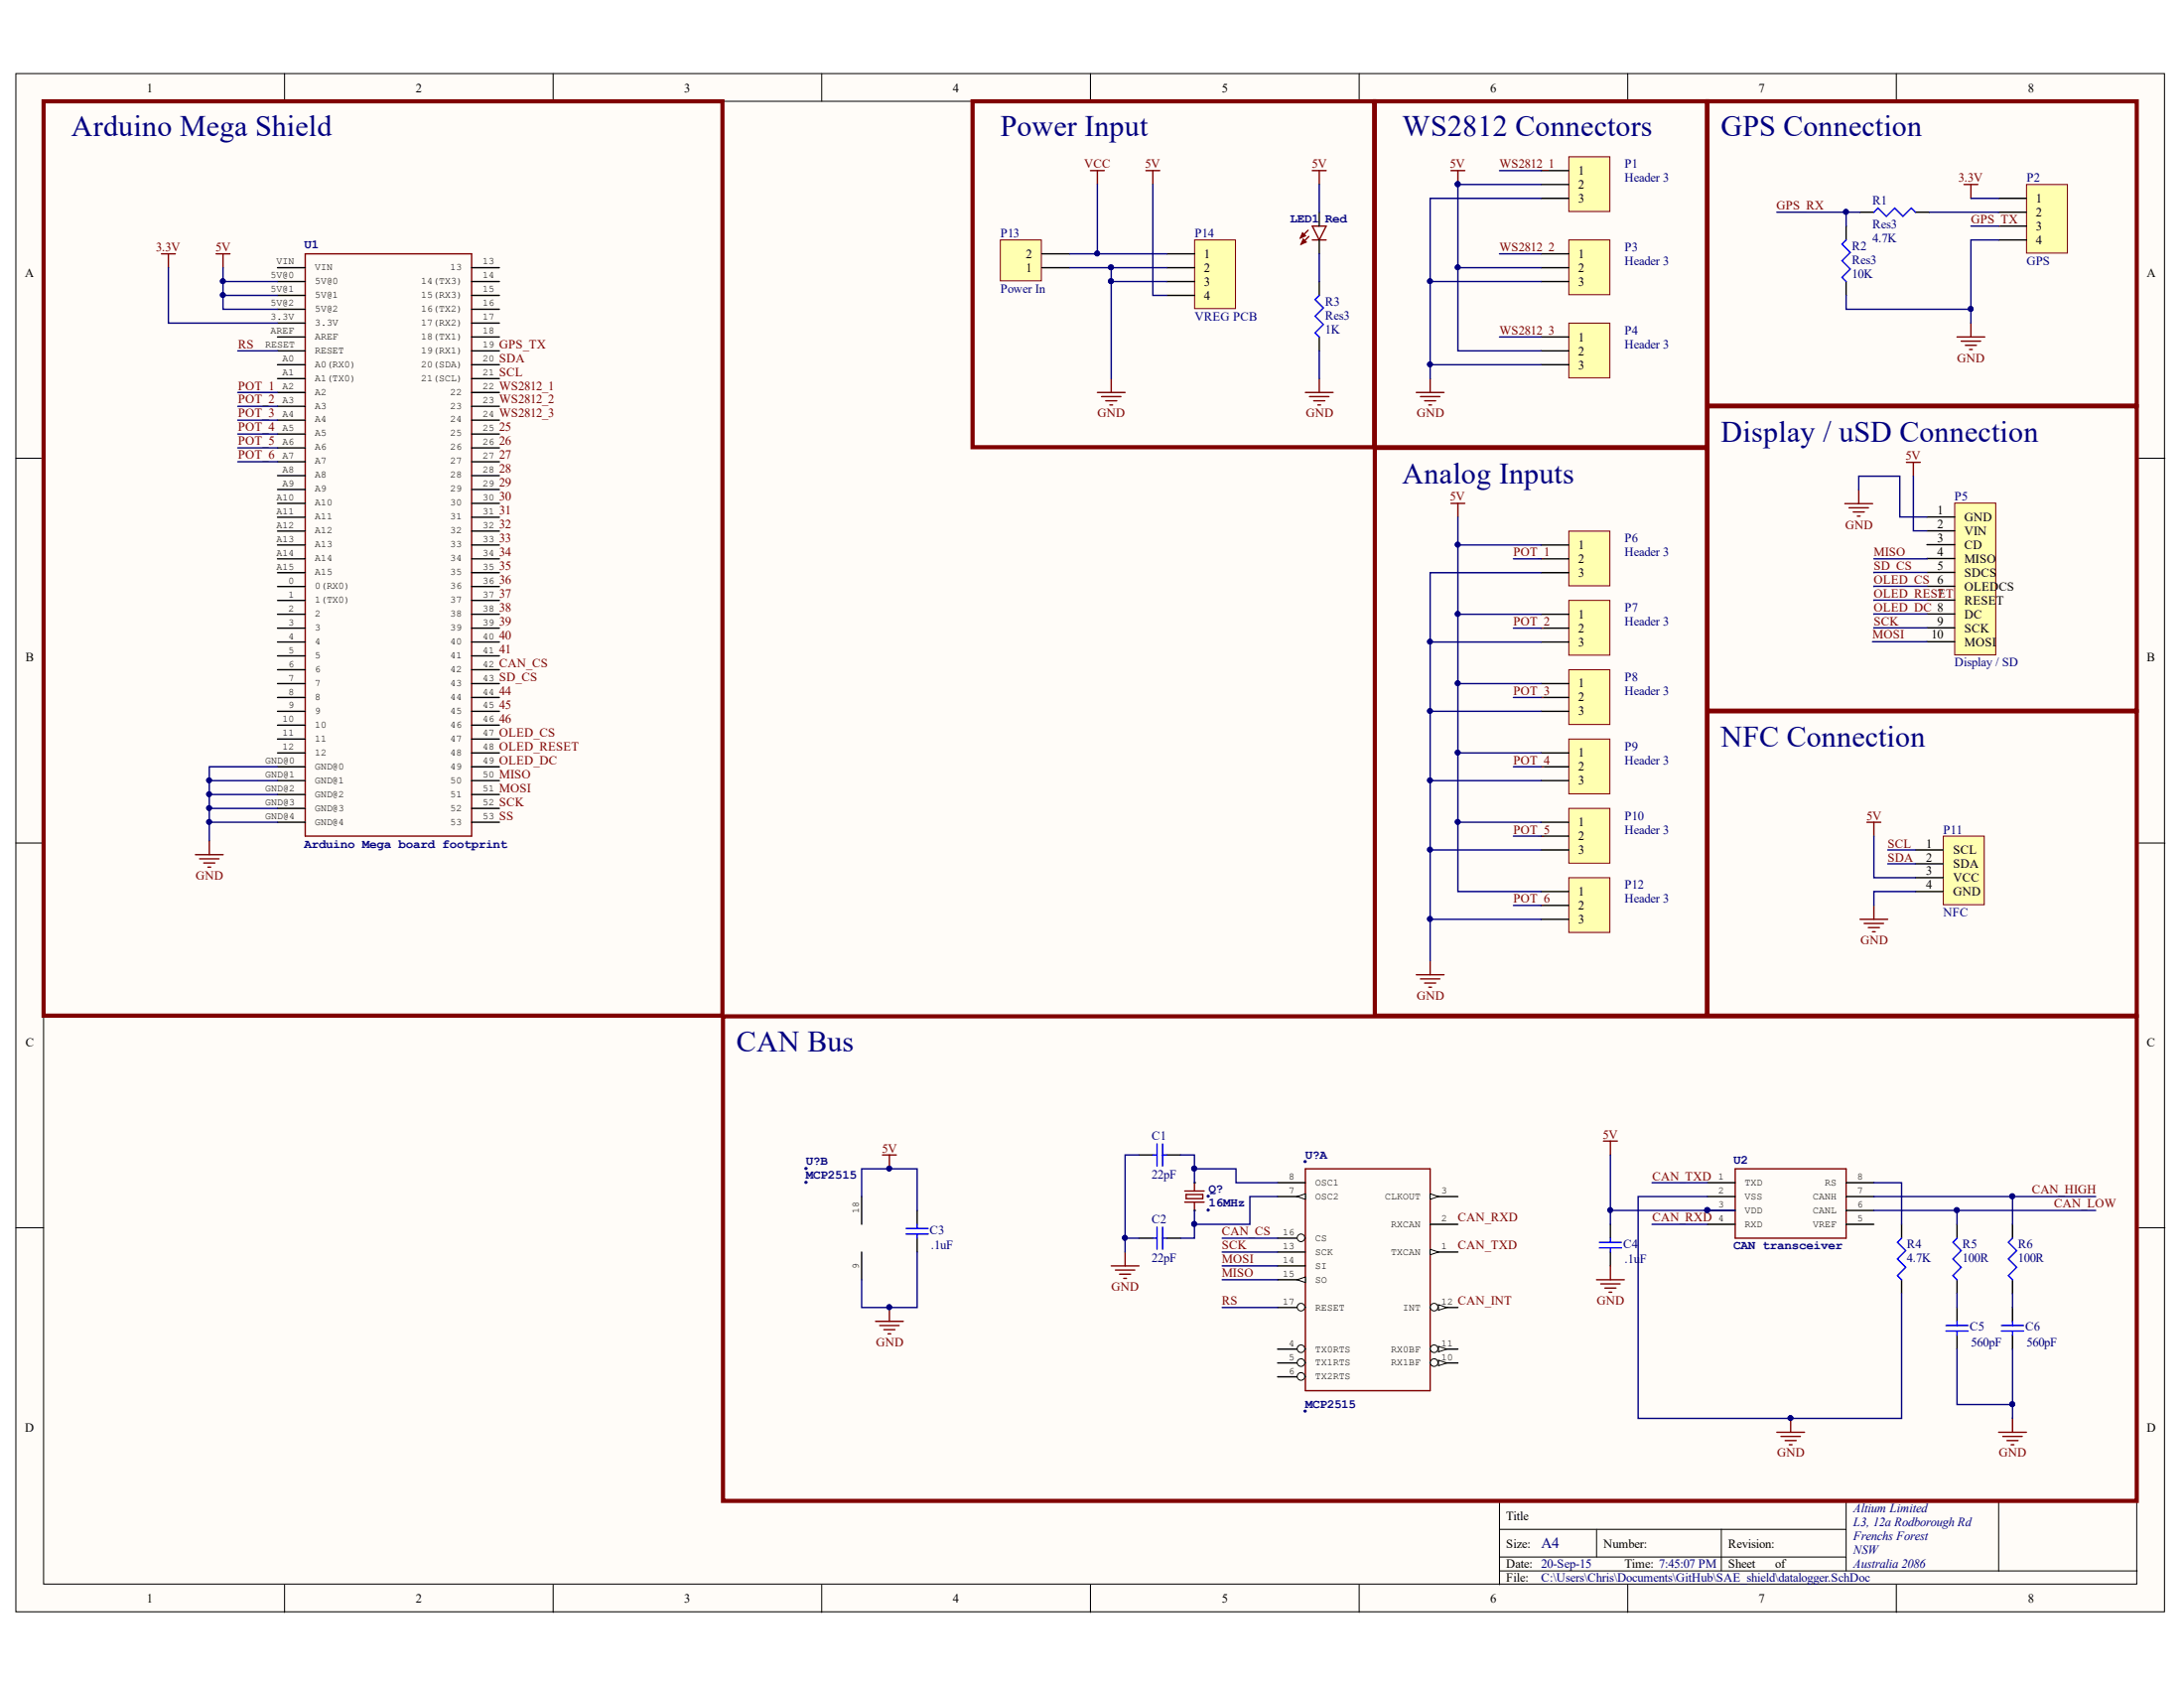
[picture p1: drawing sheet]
<svg xmlns="http://www.w3.org/2000/svg" width="279mm" height="216mm" viewBox="0 0 279 216" stroke-linecap="round" stroke-linejoin="round" font-family="sans-serif">
<g fill="#fffcf8" stroke="#000" stroke-width=".13">
<path d="M2 9.4h274.9v196.8h-274.9z"/>
<path d="M5.6 13h267.8v189.6h-267.8z"/>
</g>
<g fill="none" stroke="#000" stroke-width=".13">
<path d="M36.4 9.4v3.6M70.8 9.4v3.6M105.1 9.4v3.6M139.5 9.4v3.6M173.9 9.4v3.6M208.2 9.4v3.6M242.6 9.4v3.6M2 58.6h3.6M273.4 58.6h3.6M2 107.8h3.6M273.4 107.8h3.6M2 157h3.6"/>
<path d="M273.4 157h3.6M191.8 195.6h44.4M191.8 199.2h44.4M204.2 195.6v3.6M220.2 195.6v5.3M236.2 192.1v8.8M255.7 192.1h-63.9v10.6M273.4 192.1h-17.7v8.8M36.4 202.7v3.5M70.8 202.7v3.5M105.1 202.7v3.5M139.5 202.7v3.5"/>
<path d="M173.9 202.7v3.5M191.8 200.9h81.6M208.2 202.7v3.5M242.6 202.7v3.5"/>
</g>
<path d="M39 32.5h21.3v74.4h-21.3z" fill="none" stroke="#800000" stroke-width=".18"/>
<g fill="none" stroke="#000" stroke-width=".18">
<path d="M35.5 36h3.5M35.5 37.8h3.5M35.5 39.6h3.5M35.5 34.2h3.5M60.3 36h3.6M60.3 37.8h3.6M60.3 39.6h3.6M60.3 34.2h3.6M35.5 44.9h3.5M35.5 46.6h3.5M35.5 48.4h3.5M35.5 50.2h3.5"/>
<path d="M35.5 52h3.5M35.5 53.7h3.5M35.5 55.5h3.5M35.5 57.3h3.5M35.5 59.1h3.5M35.5 41.3h3.5M35.5 43.1h3.5M60.3 44.9h3.6M60.3 46.6h3.6M60.3 48.4h3.6M60.3 50.2h3.6M60.3 52h3.6"/>
<path d="M60.3 53.7h3.6M60.3 55.5h3.6M60.3 57.3h3.6M60.3 59.1h3.6M60.3 41.3h3.6M60.3 43.1h3.6M35.5 60.8h3.5M35.5 62.6h3.5M35.5 64.4h3.5M35.5 66.2h3.5M35.5 67.9h3.5M35.5 69.7h3.5"/>
<path d="M35.5 71.5h3.5M35.5 73.2h3.5M35.5 76.8h3.5M35.5 78.6h3.5M35.5 75h3.5M60.3 60.8h3.6M60.3 62.6h3.6M60.3 64.4h3.6M60.3 66.2h3.6M60.3 67.9h3.6M60.3 69.7h3.6M60.3 71.5h3.6"/>
<path d="M60.3 73.2h3.6M60.3 76.8h3.6M60.3 78.6h3.6M60.3 75h3.6M35.5 80.3h3.5M35.5 82.1h3.5M35.5 83.9h3.5M35.5 85.7h3.5M35.5 87.4h3.5M35.5 89.2h3.5M35.5 91h3.5M35.5 92.8h3.5"/>
<path d="M35.5 94.5h3.5M35.5 96.3h3.5M35.5 98.1h3.5M35.5 99.8h3.5M60.3 80.3h3.6M60.3 82.1h3.6M60.3 83.9h3.6M60.3 85.7h3.6M60.3 87.4h3.6M60.3 89.2h3.6M60.3 91h3.6M60.3 92.8h3.6"/>
<path d="M60.3 94.5h3.6M60.3 96.3h3.6M60.3 98.1h3.6M60.3 99.8h3.6M35.5 105.2h3.5M35.5 101.6h3.5M35.5 103.4h3.5M60.3 105.2h3.6M60.3 101.6h3.6M60.3 103.4h3.6"/>
</g>
<path d="M250.1 64.3h5.2v19.5h-5.2z" fill="#ffffb0" stroke="#800000" stroke-width=".13"/>
<path d="M246.5 66.1h3.6M246.5 67.9h3.6M246.5 69.7h3.6M246.5 71.4h3.6M246.5 73.2h3.6M246.5 75h3.6M246.5 76.8h3.6M246.5 78.5h3.6M246.5 80.3h3.6M246.5 82.1h3.6" fill="none" stroke="#000" stroke-width=".18"/>
<g fill="none" stroke="#800000" stroke-width=".18">
<path d="M20.7 32.5h1.7M21.5 32.5v1.7M27.6 32.5h1.8M28.5 32.5v1.7M243.9 59.1h1.8M244.8 59.1v1.8M236 64.4h3.6M236.5 64.9h2.5M237.1 65.5h1.4M237.6 66h.4M237.8 62.6v1.8M25 109.3h3.5"/>
<path d="M25.5 109.8h2.5M26.1 110.4h1.4M26.6 110.9h.4M26.8 107.5v1.8"/>
</g>
<path d="M259.3 23.6h5.2v8.8h-5.2z" fill="#ffffb0" stroke="#800000" stroke-width=".13"/>
<path d="M236.2 28.9v1.8M236.2 36v1.8M237.9 27.1h1.8M245 27.1h1.8M255.7 25.4h3.5M255.7 27.1h3.5M255.7 28.9h3.5M255.7 30.7h3.5" fill="none" stroke="#000" stroke-width=".18"/>
<path d="M251.3 23.6h1.7M252.1 23.6v1.8M250.4 43.1h3.5M250.9 43.6h2.5M251.4 44.2h1.4M252 44.7h.3M252.1 41.3v1.8" fill="none" stroke="#800000" stroke-width=".18"/>
<path d="M236.2 30.7l-.6 .5 1.1 1.1-1.1 1 1.1 1.1-1.1 1.1 .6 .5M239.7 27.1l.6-.5 1 1.1 1.1-1.1 1 1.1 1.1-1.1 .5 .5" fill="none" stroke="#00f" stroke-width=".18"/>
<path d="M218.4 13h55v38.9h-55zM218.4 52h55v38.9h-55zM218.4 91h55v38.9h-55z" fill="none" stroke="#800000" stroke-width=".53"/>
<path d="M248.6 106.9h5.2v8.8h-5.2z" fill="#ffffb0" stroke="#800000" stroke-width=".13"/>
<path d="M245 108.7h3.6M245 110.5h3.6M245 112.3h3.6M245 114h3.6" fill="none" stroke="#000" stroke-width=".18"/>
<g fill="none" stroke="#800000" stroke-width=".18">
<path d="M185.6 21.8h1.8M186.5 21.8v1.8M181.2 50.2h3.5M181.7 50.7h2.5M182.3 51.3h1.4M182.8 51.8h.3M183 48.4v1.8M237.9 117.6h3.6M238.5 118.1h2.5M238.8 105.2h1.8M239 118.6h1.4M239.5 119.2h.4"/>
<path d="M239.7 105.2v1.7M239.7 115.8v1.8"/>
</g>
<path d="M175.9 13h42.5v44.2h-42.5z" fill="none" stroke="#800000" stroke-width=".53"/>
<circle cx="186.5" cy="23.6" r=".31" fill="#000080" stroke="#000080" stroke-width=".13"/>
<path d="M200.7 20.1h5.2v7h-5.2z" fill="#ffffb0" stroke="#800000" stroke-width=".13"/>
<path d="M197.2 21.8h3.5M197.2 23.6h3.5M197.2 25.4h3.5" fill="none" stroke="#000" stroke-width=".18"/>
<path d="M200.7 30.7h5.2v7h-5.2z" fill="#ffffb0" stroke="#800000" stroke-width=".13"/>
<path d="M197.2 32.5h3.5M197.2 34.2h3.5M197.2 36h3.5" fill="none" stroke="#000" stroke-width=".18"/>
<path d="M200.7 41.3h5.2v7h-5.2z" fill="#ffffb0" stroke="#800000" stroke-width=".13"/>
<path d="M197.2 43.1h3.5M197.2 44.9h3.5M197.2 46.6h3.5" fill="none" stroke="#000" stroke-width=".18"/>
<path d="M175.9 57.3h42.5v72.6h-42.5z" fill="none" stroke="#800000" stroke-width=".53"/>
<path d="M185.6 64.4h1.8M186.5 64.4v1.8M181.2 124.7h3.5M181.7 125.2h2.5M182.3 125.7h1.4M182.8 126.3h.3M183 122.9v1.8" fill="none" stroke="#800000" stroke-width=".18"/>
<path d="M200.7 67.9h5.2v7h-5.2z" fill="#ffffb0" stroke="#800000" stroke-width=".13"/>
<path d="M197.2 69.7h3.5M197.2 71.5h3.5M197.2 73.2h3.5" fill="none" stroke="#000" stroke-width=".18"/>
<path d="M200.7 76.8h5.2v7h-5.2z" fill="#ffffb0" stroke="#800000" stroke-width=".13"/>
<path d="M197.2 78.6h3.5M197.2 80.3h3.5M197.2 82.1h3.5" fill="none" stroke="#000" stroke-width=".18"/>
<path d="M200.7 85.7h5.2v7h-5.2z" fill="#ffffb0" stroke="#800000" stroke-width=".13"/>
<path d="M197.2 87.4h3.5M197.2 89.2h3.5M197.2 91h3.5" fill="none" stroke="#000" stroke-width=".18"/>
<path d="M200.7 94.5h5.2v7h-5.2z" fill="#ffffb0" stroke="#800000" stroke-width=".13"/>
<path d="M197.2 96.3h3.5M197.2 98.1h3.5M197.2 99.8h3.5" fill="none" stroke="#000" stroke-width=".18"/>
<path d="M200.7 103.4h5.2v7h-5.2z" fill="#ffffb0" stroke="#800000" stroke-width=".13"/>
<path d="M197.2 105.2h3.5M197.2 106.9h3.5M197.2 108.7h3.5" fill="none" stroke="#000" stroke-width=".18"/>
<path d="M200.7 112.3h5.2v7h-5.2z" fill="#ffffb0" stroke="#800000" stroke-width=".13"/>
<path d="M197.2 114h3.5M197.2 115.8h3.5M197.2 117.6h3.5" fill="none" stroke="#000" stroke-width=".18"/>
<path d="M124.4 13h51.4v44.2h-51.4z" fill="none" stroke="#800000" stroke-width=".53"/>
<path d="M128 30.7h5.2v5.2h-5.2z" fill="#ffffb0" stroke="#800000" stroke-width=".13"/>
<path d="M133.3 34.2h3.5M133.3 32.5h3.5" fill="none" stroke="#000" stroke-width=".18"/>
<path d="M152.8 30.7h5.3v8.8h-5.3z" fill="#ffffb0" stroke="#800000" stroke-width=".13"/>
<g fill="none" stroke="#000" stroke-width=".18">
<path d="M149.3 32.5h3.5M149.3 34.2h3.5M149.3 36h3.5M149.3 37.8h3.5M110.2 153v3.6M117.3 154.8v1.8M117.3 158.4v1.7M163.4 158.4h3.6M206 156.6v1.8M218.4 151.3h3.6M218.4 153h3.6M218.4 154.8h3.6"/>
<path d="M218.4 156.6h3.6M236.2 151.3h3.5M236.2 153h3.5M236.2 154.8h3.5M236.2 156.6h3.5M243.3 156.6v1.8M250.4 156.6v1.8M257.5 156.6v1.8M110.2 160.1v3.6M206 160.1v1.8M243.3 163.7v1.8M250.4 163.7v1.8"/>
<path d="M250.4 167.2v1.8M250.4 170.8v1.8M257.5 163.7v1.8M257.5 167.2v1.8M257.5 170.8v1.8"/>
</g>
<g fill="none" stroke="#800000" stroke-width=".18">
<path d="M139.5 21.8h1.8M140.4 21.8v1.8M146.6 21.8h1.8M147.5 21.8v1.8M140.4 50.2h3.5M140.9 50.7h2.5M141.5 51.3h1.4M142 51.8h.3M142.2 48.4v1.8M112.9 147.7h1.8M113.8 147.7v1.8M167 149.5h16v28.4h-16z"/>
<path d="M205.1 146h1.8M206 146v1.7M222 149.5h14.2v8.9h-14.2zM112 169h3.6M112.5 169.5h2.5M113.1 170.1h1.4M113.6 170.6h.4M113.8 167.2v1.8M204.2 163.7h3.6M204.8 164.2h2.5M205.3 164.7h1.4M205.8 165.3h.4"/>
<path d="M206 161.9v1.8M227.3 183.2h3.6M227.8 183.7h2.5M228.4 184.3h1.4M228.9 184.8h.4M229.1 181.4v1.8M255.7 183.2h3.5M256.2 183.7h2.5M256.8 184.3h1.4M257.3 184.8h.3M257.5 181.4v1.8"/>
</g>
<path d="M92.5 130h180.9v62h-180.9z" fill="none" stroke="#800000" stroke-width=".53"/>
<g fill="#000080" stroke="#000080" stroke-width=".13">
<circle cx="218.4" cy="154.8" r=".31"/>
<circle cx="229.1" cy="181.4" r=".31"/>
<circle cx="103.1" cy="149.5" r=".14"/>
<circle cx="103.1" cy="151.2" r=".14"/>
<circle cx="113.8" cy="149.5" r=".31"/>
<circle cx="113.8" cy="167.2" r=".31"/>
</g>
<g fill="none" stroke="#00f" stroke-width=".18">
<path d="M115.9 157.1h2.8M115.9 157.8h2.8M117.3 156.6v.5M117.3 157.8v.6M204.6 158.9h2.8M204.6 159.6h2.8M206 158.4v.5M206 159.6v.5M243.3 158.4l-.6 .5 1.1 1.1-1.1 1 1.1 1.1-1.1 1.1 .6 .5M250.4 158.4l-.6 .5 1.1 1.1-1.1 1 1.1 1.1-1.1 1.1 .6 .5M257.5 158.4l-.6 .5 1.1 1.1-1.1 1 1.1 1.1-1.1 1.1 .6 .5M248.9 169.5h2.9"/>
<path d="M248.9 170.2h2.9M250.4 169v.5M250.4 170.2v.6M256 169.5h2.9M256 170.2h2.9M257.5 169v.5M257.5 170.2v.6"/>
</g>
<circle cx="166.4" cy="158.3" r=".49" fill="#fffcf8" stroke="#000" stroke-width=".13"/>
<path d="M163.4 160.1h3.6M163.4 161.9h3.6M163.4 163.7h3.6" fill="none" stroke="#000" stroke-width=".18"/>
<path d="M165.9 163.7l1.1-.4v.7z" fill="#fffcf8"/>
<path d="M165.9 163.7l1.1-.4v.7z" fill="none" stroke="#000" stroke-width=".13"/>
<path d="M183 160.1h3.5" fill="none" stroke="#000" stroke-width=".18"/>
<path d="M183 159.8l1 .3-1 .4z" fill="#fffcf8"/>
<path d="M183 159.8l1 .3-1 .4z" fill="none" stroke="#000" stroke-width=".13"/>
<path d="M183 156.6h3.5M163.4 172.6h3.6" fill="none" stroke="#000" stroke-width=".18"/>
<circle cx="166.4" cy="172.5" r=".49" fill="#fffcf8" stroke="#000" stroke-width=".13"/>
<path d="M163.4 174.3h3.6" fill="none" stroke="#000" stroke-width=".18"/>
<circle cx="166.4" cy="174.3" r=".49" fill="#fffcf8" stroke="#000" stroke-width=".13"/>
<path d="M163.4 176.1h3.6" fill="none" stroke="#000" stroke-width=".18"/>
<circle cx="166.4" cy="176.1" r=".49" fill="#fffcf8" stroke="#000" stroke-width=".13"/>
<path d="M183 167.2h3.5" fill="none" stroke="#000" stroke-width=".18"/>
<circle cx="183.5" cy="167.2" r=".49" fill="#fffcf8" stroke="#000" stroke-width=".13"/>
<path d="M184 166.9l1.1 .3-1.1 .4z" fill="#fffcf8"/>
<path d="M184 166.9l1.1 .3-1.1 .4z" fill="none" stroke="#000" stroke-width=".13"/>
<path d="M183 172.6h3.5" fill="none" stroke="#000" stroke-width=".18"/>
<circle cx="183.5" cy="172.5" r=".49" fill="#fffcf8" stroke="#000" stroke-width=".13"/>
<path d="M184 172.2l1.1 .4-1.1 .3z" fill="#fffcf8"/>
<path d="M184 172.2l1.1 .4-1.1 .3z" fill="none" stroke="#000" stroke-width=".13"/>
<path d="M183 174.3h3.5" fill="none" stroke="#000" stroke-width=".18"/>
<circle cx="183.5" cy="174.3" r=".49" fill="#fffcf8" stroke="#000" stroke-width=".13"/>
<path d="M184 174l1.1 .3-1.1 .4z" fill="#fffcf8"/>
<path d="M184 174l1.1 .3-1.1 .4z" fill="none" stroke="#000" stroke-width=".13"/>
<path d="M183 153h3.5" fill="none" stroke="#000" stroke-width=".18"/>
<path d="M183 152.7l1 .3-1 .4z" fill="#fffcf8"/>
<path d="M183 152.7l1 .3-1 .4z" fill="none" stroke="#000" stroke-width=".13"/>
<path d="M163.4 151.3h3.6M163.4 153h3.6" fill="none" stroke="#000" stroke-width=".18"/>
<path d="M165.9 153l1.1-.3v.7z" fill="#fffcf8"/>
<path d="M165.9 153l1.1-.3v.7z" fill="none" stroke="#000" stroke-width=".13"/>
<path d="M163.4 167.2h3.6" fill="none" stroke="#000" stroke-width=".18"/>
<circle cx="166.4" cy="167.2" r=".49" fill="#fffcf8" stroke="#000" stroke-width=".13"/>
<g fill="#000080" stroke="#000080" stroke-width=".13">
<circle cx="167" cy="148.6" r=".14"/>
<circle cx="167" cy="180.5" r=".14"/>
<circle cx="154.6" cy="153" r=".13"/>
<circle cx="154.6" cy="154.8" r=".13"/>
</g>
<g fill="none" stroke="#800000" stroke-width=".18">
<path d="M167.4 29.4l-1 1M167.4 30.2l-.9 1M167.9 28.9h1.8l-.9 1.8zM167.9 30.7h1.8M151.6 152.3h2.4M151.6 153.8h2.4M151.7 152.8h2.2v.5h-2.2zM152.8 151.3v1M152.8 153.8v1M142.2 161.9h3.5M142.7 162.4h2.5M143.2 163h1.4"/>
<path d="M143.8 163.5h.3M143.9 160.1v1.8"/>
</g>
<path d="M145.7 147.7h1.8M145.7 158.4h1.8M149.3 147.7h1.7M149.3 158.4h1.7M152.8 151.3h.1M152.8 154.8h.1" fill="none" stroke="#000" stroke-width=".18"/>
<path d="M147.5 147.7h.5M147.5 158.4h.5M148 146.3v2.8M148 156.9v2.9M148.7 146.3v2.8M148.7 156.9v2.9M148.7 147.7h.6M148.7 158.4h.6" fill="none" stroke="#00f" stroke-width=".18"/>
<path d="M166.6 29.8l.4 .4-.6 .2z" fill="#800000"/>
<path d="M166.6 29.8l.4 .4-.6 .2z" fill="none" stroke="#800000" stroke-width=".18"/>
<path d="M166.7 30.6l.4 .4-.6 .2z" fill="#800000"/>
<path d="M166.7 30.6l.4 .4-.6 .2zM167.9 21.8h1.8M168.8 21.8v1.8M167 50.2h3.5M167.5 50.7h2.5M168.1 51.3h1.4M168.6 51.8h.3M168.8 48.4v1.8" fill="none" stroke="#800000" stroke-width=".18"/>
<path d="M168.8 27.1v1.8M168.8 30.7v1.8M168.8 36v1.8M168.8 43.1v1.8" fill="none" stroke="#000" stroke-width=".18"/>
<path d="M168.8 37.8l-.6 .5 1.1 1.1-1.1 1 1.1 1.1-1.1 1.1 .6 .5" fill="none" stroke="#00f" stroke-width=".18"/>
<g fill="none" stroke="#000080" stroke-width=".18">
<path d="M21.5 34.2v7.1h14M28.5 34.2v1.8h7M28.5 36v1.8h7M28.5 37.8v1.8h7M136.8 32.5h12.5M136.8 34.2h12.5M140.4 23.6v8.9M142.2 34.2v1.8h7.1M142.2 36v12.4M147.5 23.6v14.2h1.8M168.8 23.6v3.5M168.8 32.5v3.5"/>
<path d="M183 36h14.2M186.5 34.2v10.7h10.7M191.8 21.8h5.4M191.8 32.5h5.4M197.2 25.4h-14.2v23M197.2 23.6h-10.7v10.6h10.7M227.3 27.1h10.6M236.2 27.1v1.8M246.8 27.1h8.9M252.1 25.4h3.6M252.1 28.9h3.6M252.1 39.6v1.7"/>
<path d="M255.7 30.7h-3.6v8.9h-15.9v-1.8M30.4 50.2h5.1M30.4 52h5.1M30.4 53.7h5.1M30.4 55.5h5.1M30.4 57.3h5.1M30.4 59.1h5.1M30.4 44.9h5.1M168.8 44.9v3.5M183 46.6h14.2M191.8 43.1h5.4M186.5 66.2v47.8h10.7"/>
<path d="M186.5 78.6h10.7M186.5 69.7h10.7M193.6 71.5h3.6M197.2 73.2h-14.2v49.7M237.8 62.6v-1.7h5.2v5.2h3.5M244.8 60.9v7h1.7M246.5 78.5l-6.8 .1M246.5 76.8h-6.8M246.5 75h-6.8M246.5 73.2h-6.8M246.5 71.4l-6.8 .1M35.5 99.8h-8.7v1.8"/>
<path d="M35.5 98.1h-8.7v1.7M183 99.8h14.2M183 91h14.2M183 82.1h14.2M186.5 96.3h10.7M186.5 87.4h10.7M193.6 80.3h3.6M193.6 89.2h3.6M193.6 98.1h3.6M239.5 82.1h7M246.5 80.3h-6.8M35.5 105.2h-8.7v2.3"/>
<path d="M35.5 103.4h-8.7v1.8M35.5 101.6h-8.7v1.8M183 108.7h14.2M183 117.6h14.2M186.5 105.2h10.7M193.6 106.9h3.6M193.6 115.8h3.6M239.7 106.9v5.4h5.3M241.5 110.5h3.5M241.5 108.7h3.5M245 114h-5.3v1.8M110.2 153v-3.5h7.1v5.3"/>
<path d="M143.9 158.4h1.8M145.7 147.7h-1.8v12.4M151 147.7h1.8v1.8M152.8 151.3v-1.8h5.3v1.8h5.3M152.8 156.6v1.8h-1.8M156.4 158.4h7M163.4 153h-3.5v3.6h-7.1v-1.8M206 147.7v7.1h16M206 154.8v1.8M211.3 151.3h7.1M211.3 156.6h7.1M218.4 153h-8.8v28.4h33.7v-15.9"/>
<path d="M239.7 151.3h3.6v5.3M239.7 153h28.4M239.7 154.8h28.4M250.4 154.8v1.8M257.5 153v3.6M117.3 160.1v7.1h-7.1v-3.5M156.4 160.1h7M156.4 161.9h7M156.4 163.7h7M156.4 167.2h7M250.4 172.6v7h7.1v1.8M250.4 165.5v1.7"/>
<path d="M257.5 165.5v1.7M257.5 172.6v7"/>
</g>
<g fill="#000080" stroke="#000080" stroke-width=".13">
<circle cx="28.5" cy="36" r=".31"/>
<circle cx="28.5" cy="37.7" r=".31"/>
<circle cx="26.7" cy="105.1" r=".31"/>
<circle cx="26.7" cy="103.3" r=".31"/>
<circle cx="26.7" cy="101.6" r=".31"/>
<circle cx="26.7" cy="99.8" r=".31"/>
<circle cx="236.1" cy="27.1" r=".31"/>
<circle cx="252.1" cy="39.5" r=".31"/>
<circle cx="186.5" cy="23.6" r=".31"/>
<circle cx="182.9" cy="46.6" r=".31"/>
<circle cx="182.9" cy="36" r=".31"/>
<circle cx="186.5" cy="34.2" r=".31"/>
<circle cx="182.9" cy="117.5" r=".31"/>
<circle cx="182.9" cy="108.7" r=".31"/>
<circle cx="182.9" cy="99.8" r=".31"/>
<circle cx="182.9" cy="90.9" r=".31"/>
<circle cx="182.9" cy="82.1" r=".31"/>
<circle cx="186.5" cy="105.1" r=".31"/>
<circle cx="186.5" cy="96.3" r=".31"/>
<circle cx="186.5" cy="87.4" r=".31"/>
<circle cx="186.5" cy="78.5" r=".31"/>
<circle cx="186.5" cy="69.7" r=".31"/>
<circle cx="140.4" cy="32.4" r=".31"/>
<circle cx="142.1" cy="34.2" r=".31"/>
<circle cx="142.1" cy="36" r=".31"/>
<circle cx="218.4" cy="154.8" r=".31"/>
<circle cx="206" cy="154.8" r=".31"/>
<circle cx="229.1" cy="181.4" r=".31"/>
<circle cx="257.4" cy="153" r=".31"/>
<circle cx="250.3" cy="154.8" r=".31"/>
<circle cx="257.4" cy="179.6" r=".31"/>
<circle cx="113.8" cy="149.5" r=".31"/>
<circle cx="113.8" cy="167.2" r=".31"/>
<circle cx="152.8" cy="149.5" r=".31"/>
<circle cx="152.8" cy="156.5" r=".31"/>
<circle cx="143.9" cy="158.3" r=".31"/>
</g>
<path d="M5.6 13h86.8v116.9h-86.8z" fill="none" stroke="#800000" stroke-width=".53"/>
<g font-size="3.8" fill="#000080">
<text x="9.1" y="17.4">Arduino Mega Shield</text>
<text x="128" y="17.4">Power Input</text>
<text x="179.4" y="17.4">WS2812 Connectors</text>
<text x="220.2" y="17.4">GPS Connection</text>
<text x="220.2" y="56.5">Display / uSD Connection</text>
<text x="179.4" y="61.8">Analog Inputs</text>
<text x="220.2" y="95.5">NFC Connection</text>
<text x="94.2" y="134.5">CAN Bus</text>
</g>
<text font-size="1.9" fill="#000080" x="197.2" y="198">A4</text>
<g font-size="1.6">
<text x="18.8" y="11.8">1</text>
<text x="53.2" y="11.8">2</text>
<text x="87.5" y="11.8">3</text>
<text x="121.9" y="11.8">4</text>
<text x="156.3" y="11.8">5</text>
<text x="190.7" y="11.8">6</text>
<text x="225" y="11.8">7</text>
<text x="259.4" y="11.8">8</text>
<text x="201.9" y="22.3">1</text>
<text x="201.9" y="24.1">2</text>
<text x="201.9" y="25.9">3</text>
<text x="260.4" y="25.9">1</text>
<text x="260.4" y="27.7">2</text>
<text x="260.4" y="29.4">3</text>
<text x="3.2" y="35.4">A</text>
<text x="131.3" y="34.8">1</text>
<text x="131.3" y="33">2</text>
<text x="154" y="33">1</text>
<text x="154" y="34.8">2</text>
<text x="201.9" y="33">1</text>
<text x="201.9" y="34.8">2</text>
<text x="260.4" y="31.2">4</text>
<text x="274.6" y="35.4">A</text>
<text x="154" y="36.5">3</text>
<text x="154" y="38.3">4</text>
<text x="201.9" y="36.5">3</text>
<text x="201.9" y="43.6">1</text>
<text x="201.9" y="45.4">2</text>
<text x="201.9" y="47.2">3</text>
<text x="247.8" y="65.8">1</text>
<text x="201.9" y="70.3">1</text>
<text x="247.8" y="67.6">2</text>
<text x="247.8" y="69.3">3</text>
<text x="247.8" y="71.1">4</text>
<text x="251.3" y="66.6">GND</text>
<text x="251.3" y="68.4">VIN</text>
<text x="251.3" y="70.2">CD</text>
<text x="251.3" y="72">MISO</text>
<text x="201.9" y="72">2</text>
<text x="201.9" y="73.8">3</text>
<text x="247.8" y="72.9">5</text>
<text x="251.3" y="73.7">SDCS</text>
<text x="251.3" y="75.5">OLED</text>
<text x="251.3" y="77.3">RESE</text>
<text x="255.4" y="77.3">T</text>
<text x="255.7" y="75.5">CS</text>
<text x="201.9" y="79.1">1</text>
<text x="201.9" y="80.8">2</text>
<text x="201.9" y="82.6">3</text>
<text x="247.1" y="81.7">10</text>
<text x="247.8" y="80">9</text>
<text x="251.3" y="79.1">DC</text>
<text x="251.3" y="80.8">SCK</text>
<text x="251.3" y="82.6">MOSI</text>
<text x="3.3" y="84.6">B</text>
<text x="201.9" y="87.9">1</text>
<text x="201.9" y="89.7">2</text>
<text x="274.6" y="84.6">B</text>
<text x="201.9" y="91.5">3</text>
<text x="201.9" y="96.8">1</text>
<text x="201.9" y="98.6">2</text>
<text x="201.9" y="100.4">3</text>
<text x="201.9" y="105.7">1</text>
<text x="201.9" y="107.5">2</text>
<text x="201.9" y="109.3">3</text>
<text x="246.4" y="108.4">1</text>
<text x="246.4" y="110.2">2</text>
<text x="246.4" y="111.9">3</text>
<text x="246.4" y="113.6">4</text>
<text x="249.9" y="109.3">SCL</text>
<text x="249.9" y="111">SDA</text>
<text x="249.9" y="112.8">VCC</text>
<text x="201.9" y="114.6">1</text>
<text x="201.9" y="116.4">2</text>
<text x="201.9" y="118.1">3</text>
<text x="249.9" y="114.6">GND</text>
<text x="3.3" y="133.9">C</text>
<text x="274.6" y="133.9">C</text>
<text x="3.2" y="183.1">D</text>
<text x="274.6" y="183.1">D</text>
<text x="192.7" y="194.4">Title</text>
<text x="192.7" y="198">Size:</text>
<text x="205.1" y="198">Number:</text>
<text x="221.1" y="198">Revision:</text>
<text x="192.7" y="200.6">Date: 20-Sep-15</text>
<text x="192.7" y="202.4">File:</text>
<text x="207.8" y="200.6">Time: 7:45:07 PM</text>
<text x="221.1" y="200.6">Sheet</text>
<text x="227.1" y="200.6">of</text>
<text x="18.8" y="205">1</text>
<text x="53.2" y="205">2</text>
<text x="87.5" y="205">3</text>
<text x="121.9" y="205">4</text>
<text x="156.3" y="205">5</text>
<text x="190.7" y="205">6</text>
<text x="225" y="205">7</text>
<text x="259.4" y="205">8</text>
</g>
<g font-size="1.6" fill="#800000">
<text x="138.7" y="21.5">VCC</text>
<text x="146.5" y="21.5">5V</text>
<text x="167.8" y="21.5">5V</text>
<text x="185.5" y="21.5">5V</text>
<text x="191.8" y="21.5">WS2812_1</text>
<text x="250.5" y="23.3">3.3V</text>
<text x="227.3" y="26.8">GPS_RX</text>
<text x="252.1" y="28.6">GPS_TX</text>
<text x="20" y="32.1">3.3V</text>
<text x="27.6" y="32.1">5V</text>
<text x="191.8" y="32.1">WS2812_2</text>
<text x="30.5" y="44.6">RS</text>
<text x="63.9" y="46.3">SDA</text>
<text x="63.9" y="44.6">GPS_TX</text>
<text x="191.8" y="42.8">WS2812_3</text>
<text x="250.4" y="46.3">GND</text>
<text x="30.5" y="49.9">POT_1</text>
<text x="30.5" y="51.6">POT_2</text>
<text x="30.5" y="53.4">POT_3</text>
<text x="63.9" y="48.1">SCL</text>
<text x="63.9" y="49.9">WS2812_1</text>
<text x="63.9" y="51.6">WS2812_2</text>
<text x="63.9" y="53.4">WS2812_3</text>
<text x="140.4" y="53.4">GND</text>
<text x="167.1" y="53.4">GND</text>
<text x="181.3" y="53.4">GND</text>
<text x="30.5" y="55.1">POT_4</text>
<text x="30.5" y="56.9">POT_5</text>
<text x="30.5" y="58.7">POT_6</text>
<text x="63.9" y="55.1">25</text>
<text x="63.9" y="56.9">26</text>
<text x="63.9" y="58.7">27</text>
<text x="243.8" y="58.8">5V</text>
<text x="63.9" y="60.5">28</text>
<text x="63.9" y="62.2">29</text>
<text x="63.9" y="64">30</text>
<text x="63.9" y="65.8">31</text>
<text x="185.5" y="64">5V</text>
<text x="63.9" y="67.6">32</text>
<text x="63.9" y="69.3">33</text>
<text x="63.9" y="71.1">34</text>
<text x="193.6" y="71.1">POT_1</text>
<text x="236.1" y="67.6">GND</text>
<text x="239.7" y="71.1">MISO</text>
<text x="63.9" y="72.9">35</text>
<text x="63.9" y="74.7">36</text>
<text x="63.9" y="76.4">37</text>
<text x="239.7" y="76.4">OLED_RES7</text>
<text x="239.7" y="74.7">OLED_CS 6</text>
<text x="239.7" y="72.9">SD_CS</text>
<text x="247.9" y="76.4">ET</text>
<text x="63.9" y="78.2">38</text>
<text x="63.9" y="80">39</text>
<text x="63.9" y="81.8">40</text>
<text x="63.9" y="83.5">41</text>
<text x="193.6" y="80">POT_2</text>
<text x="239.5" y="81.7">MOSI</text>
<text x="239.7" y="80">SCK</text>
<text x="239.7" y="78.2">OLED_DC 8</text>
<text x="63.9" y="87.1">SD_CS</text>
<text x="63.9" y="88.9">44</text>
<text x="63.9" y="85.3">CAN_CS</text>
<text x="193.6" y="88.9">POT_3</text>
<text x="63.9" y="90.6">45</text>
<text x="63.9" y="92.4">46</text>
<text x="63.9" y="94.2">OLED_CS</text>
<text x="63.9" y="96">OLED_RESET</text>
<text x="63.9" y="99.5">MISO</text>
<text x="63.9" y="101.3">MOSI</text>
<text x="63.9" y="97.8">OLED_DC</text>
<text x="193.6" y="97.8">POT_4</text>
<text x="63.9" y="103.1">SCK</text>
<text x="63.9" y="104.9">SS</text>
<text x="193.6" y="106.6">POT_5</text>
<text x="238.8" y="104.9">5V</text>
<text x="25" y="112.6">GND</text>
<text x="241.5" y="110.2">SDA</text>
<text x="241.5" y="108.4">SCL</text>
<text x="193.6" y="115.4">POT_6</text>
<text x="238" y="120.8">GND</text>
<text x="181.3" y="127.9">GND</text>
<text x="112.8" y="147.4">5V</text>
<text x="205" y="145.6">5V</text>
<text x="211.4" y="150.9">CAN_TXD</text>
<text x="259.9" y="152.7">CAN_HIGH</text>
<text x="262.8" y="154.5">CAN_LOW</text>
<text x="156.3" y="158">CAN_CS</text>
<text x="156.3" y="159.8">SCK</text>
<text x="156.3" y="161.6">MOSI</text>
<text x="186.5" y="156.3">CAN_RXD</text>
<text x="186.5" y="159.8">CAN_TXD</text>
<text x="211.4" y="156.3">CAN_RXD</text>
<text x="142.2" y="165.1">GND</text>
<text x="156.3" y="163.4">MISO</text>
<text x="156.3" y="166.9">RS</text>
<text x="186.5" y="166.9">CAN_INT</text>
<text x="204.3" y="166.9">GND</text>
<text x="112.1" y="172.2">GND</text>
<text x="227.4" y="186.4">GND</text>
<text x="255.7" y="186.4">GND</text>
</g>
<g font-size="1.6" fill="#000080">
<text x="207.8" y="21.5">P1</text>
<text x="207.8" y="23.3">Header 3</text>
<text x="259.3" y="23.3">P2</text>
<text x="165" y="28.4">LED1 Red</text>
<text x="239.5" y="26.1">R1</text>
<text x="239.5" y="29.3">Res3</text>
<text x="38.9" y="31.8">U1</text>
<text x="128" y="30.4">P13</text>
<text x="152.8" y="30.4">P14</text>
<text x="207.8" y="32.1">P3</text>
<text x="207.8" y="33.9">Header 3</text>
<text x="236.9" y="35.5">10K</text>
<text x="236.9" y="32">R2</text>
<text x="236.9" y="33.7">Res3</text>
<text x="239.5" y="31">4.7K</text>
<text x="259.3" y="33.9">GPS</text>
<text x="128" y="37.5">Power In</text>
<text x="152.8" y="41">VREG PCB</text>
<text x="169.5" y="39.1">R3</text>
<text x="169.5" y="40.8">Res3</text>
<text x="169.5" y="42.6">1K</text>
<text x="207.8" y="42.8">P4</text>
<text x="207.8" y="44.6">Header 3</text>
<text x="250" y="64">P5</text>
<text x="207.8" y="69.3">P6</text>
<text x="207.8" y="71.1">Header 3</text>
<text x="207.8" y="78.2">P7</text>
<text x="207.8" y="80">Header 3</text>
<text x="207.8" y="87.1">P8</text>
<text x="207.8" y="88.9">Header 3</text>
<text x="250" y="85.2">Display / SD</text>
<text x="207.8" y="96">P9</text>
<text x="207.8" y="97.8">Header 3</text>
<text x="207.8" y="104.9">P10</text>
<text x="207.8" y="106.6">Header 3</text>
<text x="248.6" y="106.6">P11</text>
<text x="38.9" y="108.4">Arduino Mega board footprint</text>
<text x="207.8" y="113.6">P12</text>
<text x="207.8" y="115.4">Header 3</text>
<text x="248.6" y="117.2">NFC</text>
<text x="103.1" y="149">U?B</text>
<text x="147.3" y="145.8">C1</text>
<text x="167" y="148.2">U?A</text>
<text x="221.8" y="148.8">U2</text>
<text x="103.1" y="150.8">MCP2515</text>
<text x="147.3" y="150.8">22pF</text>
<text x="154.6" y="152.5">Q?</text>
<text x="154.6" y="154.3">16MHz</text>
<text x="118.9" y="157.9">C3</text>
<text x="119.1" y="159.8">.1uF</text>
<text x="147.3" y="161.4">22pF</text>
<text x="147.3" y="156.4">C2</text>
<text x="207.7" y="159.7">C4</text>
<text x="207.8" y="161.6">.1u</text>
<text x="209.8" y="161.6">F</text>
<text x="221.8" y="159.8">CAN transceiver</text>
<text x="243.9" y="159.7">R4</text>
<text x="243.9" y="161.4">4.7K</text>
<text x="251" y="159.7">R5</text>
<text x="251" y="161.4">100R</text>
<text x="258.2" y="159.7">R6</text>
<text x="258.2" y="161.4">100R</text>
<text x="252" y="170.2">C5</text>
<text x="252.1" y="172.2">560pF</text>
<text x="259.1" y="170.2">C6</text>
<text x="259.3" y="172.2">560pF</text>
<text x="167" y="180">MCP2515</text>
<text x="237.1" y="193.5">Altium Limited</text>
<text x="237.1" y="195.3">L3, 12a Rodborough Rd</text>
<text x="237.1" y="197">Frenchs Forest</text>
<text x="197.2" y="202.4">C:\Users\Chris\Documents\GitHub\SAE_shield\datalogger.SchDoc</text>
<text x="237.1" y="198.8">NSW</text>
<text x="237.1" y="200.6">Australia 2086</text>
</g>
<g font-size="1.3">
<text x="34.6" y="35.6">5V@0</text>
<text x="35.4" y="33.8">VIN</text>
<text x="40.3" y="34.6">VIN</text>
<text x="57.6" y="34.6">13</text>
<text x="61.7" y="33.8">13</text>
<text x="61.7" y="35.6">14</text>
<text x="34.6" y="37.4">5V@1</text>
<text x="34.6" y="39.2">5V@2</text>
<text x="34.6" y="40.9">3.3V</text>
<text x="40.3" y="36.4">5V@0</text>
<text x="40.3" y="38.1">5V@1</text>
<text x="40.3" y="39.9">5V@2</text>
<text x="40.3" y="41.7">3.3V</text>
<text x="53.9" y="39.9">16(TX2)</text>
<text x="53.9" y="41.7">17(RX2)</text>
<text x="53.9" y="38.1">15(RX3)</text>
<text x="53.9" y="36.4">14(TX3)</text>
<text x="61.7" y="39.2">16</text>
<text x="61.7" y="40.9">17</text>
<text x="61.7" y="37.4">15</text>
<text x="33.9" y="44.5">RESET</text>
<text x="34.6" y="42.7">AREF</text>
<text x="36.1" y="46.3">A0</text>
<text x="40.3" y="45.2">RESET</text>
<text x="40.3" y="47">A0(RX0)</text>
<text x="40.3" y="43.5">AREF</text>
<text x="53.9" y="43.5">18(TX1)</text>
<text x="53.9" y="47">20(SDA)</text>
<text x="53.9" y="45.2">19(RX1)</text>
<text x="61.7" y="42.7">18</text>
<text x="61.7" y="46.3">20</text>
<text x="61.7" y="44.5">19</text>
<text x="36.1" y="48">A1</text>
<text x="36.1" y="49.8">A2</text>
<text x="36.1" y="51.6">A3</text>
<text x="36.1" y="53.4">A4</text>
<text x="40.3" y="48.8">A1(TX0)</text>
<text x="40.3" y="50.6">A2</text>
<text x="40.3" y="52.3">A3</text>
<text x="53.9" y="48.8">21(SCL)</text>
<text x="57.6" y="50.6">22</text>
<text x="57.6" y="52.3">23</text>
<text x="61.7" y="49.8">22</text>
<text x="61.7" y="51.6">23</text>
<text x="61.7" y="53.4">24</text>
<text x="61.7" y="48">21</text>
<text x="36.1" y="55.1">A5</text>
<text x="36.1" y="56.9">A6</text>
<text x="36.1" y="58.7">A7</text>
<text x="40.3" y="54">A4</text>
<text x="40.3" y="55.8">A5</text>
<text x="40.3" y="57.6">A6</text>
<text x="40.3" y="59.4">A7</text>
<text x="57.6" y="54">24</text>
<text x="57.6" y="55.8">25</text>
<text x="57.6" y="57.6">26</text>
<text x="57.6" y="59.4">27</text>
<text x="61.7" y="55.1">25</text>
<text x="61.7" y="56.9">26</text>
<text x="61.7" y="58.7">27</text>
<text x="35.4" y="64">A10</text>
<text x="35.4" y="65.8">A11</text>
<text x="36.1" y="60.5">A8</text>
<text x="36.1" y="62.2">A9</text>
<text x="40.3" y="61.1">A8</text>
<text x="40.3" y="62.9">A9</text>
<text x="40.3" y="64.7">A10</text>
<text x="57.6" y="61.1">28</text>
<text x="57.6" y="62.9">29</text>
<text x="57.6" y="64.7">30</text>
<text x="61.7" y="60.5">28</text>
<text x="61.7" y="62.2">29</text>
<text x="61.7" y="64">30</text>
<text x="61.7" y="65.8">31</text>
<text x="35.4" y="67.6">A12</text>
<text x="35.4" y="69.3">A13</text>
<text x="35.4" y="71.1">A14</text>
<text x="40.3" y="66.5">A11</text>
<text x="40.3" y="68.2">A12</text>
<text x="40.3" y="70">A13</text>
<text x="40.3" y="71.8">A14</text>
<text x="57.6" y="66.5">31</text>
<text x="57.6" y="68.2">32</text>
<text x="57.6" y="70">33</text>
<text x="57.6" y="71.8">34</text>
<text x="61.7" y="67.6">32</text>
<text x="61.7" y="69.3">33</text>
<text x="61.7" y="71.1">34</text>
<text x="35.4" y="72.9">A15</text>
<text x="36.9" y="76.4">1</text>
<text x="36.9" y="74.7">0</text>
<text x="40.3" y="73.6">A15</text>
<text x="40.3" y="77.1">1(TX0)</text>
<text x="40.3" y="75.3">0(RX0)</text>
<text x="57.6" y="73.6">35</text>
<text x="57.6" y="75.3">36</text>
<text x="57.6" y="77.1">37</text>
<text x="61.7" y="72.9">35</text>
<text x="61.7" y="74.7">36</text>
<text x="61.7" y="76.4">37</text>
<text x="36.9" y="78.2">2</text>
<text x="36.9" y="80">3</text>
<text x="36.9" y="81.8">4</text>
<text x="36.9" y="83.5">5</text>
<text x="40.3" y="78.9">2</text>
<text x="40.3" y="80.7">3</text>
<text x="40.3" y="82.4">4</text>
<text x="57.6" y="78.9">38</text>
<text x="57.6" y="82.4">40</text>
<text x="57.6" y="80.7">39</text>
<text x="61.7" y="78.2">38</text>
<text x="61.7" y="81.8">40</text>
<text x="61.7" y="80">39</text>
<text x="61.7" y="83.5">41</text>
<text x="36.9" y="85.3">6</text>
<text x="36.9" y="87.1">7</text>
<text x="36.9" y="88.9">8</text>
<text x="40.3" y="84.2">5</text>
<text x="40.3" y="86">6</text>
<text x="40.3" y="87.8">7</text>
<text x="40.3" y="89.5">8</text>
<text x="57.6" y="84.2">41</text>
<text x="57.6" y="86">42</text>
<text x="57.6" y="87.8">43</text>
<text x="57.6" y="89.5">44</text>
<text x="61.7" y="85.3">42</text>
<text x="61.7" y="87.1">43</text>
<text x="61.7" y="88.9">44</text>
<text x="36.1" y="92.3">10</text>
<text x="36.1" y="94.1">11</text>
<text x="36.1" y="95.9">12</text>
<text x="36.9" y="90.6">9</text>
<text x="40.3" y="91.3">9</text>
<text x="40.3" y="93.1">10</text>
<text x="40.3" y="94.9">11</text>
<text x="57.6" y="91.3">45</text>
<text x="57.6" y="93.1">46</text>
<text x="57.6" y="94.9">47</text>
<text x="61.7" y="90.6">45</text>
<text x="61.7" y="92.3">46</text>
<text x="61.7" y="94.1">47</text>
<text x="61.7" y="95.9">48</text>
<text x="33.9" y="97.7">GND@0</text>
<text x="33.9" y="99.4">GND@1</text>
<text x="33.9" y="101.2">GND@2</text>
<text x="40.3" y="96.7">12</text>
<text x="40.3" y="98.4">GND@0</text>
<text x="40.3" y="100.2">GND@1</text>
<text x="40.3" y="102">GND@2</text>
<text x="57.6" y="96.7">48</text>
<text x="57.6" y="102">51</text>
<text x="57.6" y="100.2">50</text>
<text x="57.6" y="98.4">49</text>
<text x="61.7" y="101.2">51</text>
<text x="61.7" y="99.4">50</text>
<text x="61.7" y="97.7">49</text>
<text x="33.9" y="104.8">GND@4</text>
<text x="33.9" y="103">GND@3</text>
<text x="40.3" y="105.5">GND@4</text>
<text x="40.3" y="103.8">GND@3</text>
<text x="57.6" y="105.5">53</text>
<text x="57.6" y="103.8">52</text>
<text x="61.7" y="104.8">53</text>
<text x="61.7" y="103">52</text>
<text x="109.9" y="155.2" transform="rotate(-90 109.9 155.2)">18</text>
<text x="164.9" y="150.9">8</text>
<text x="164.9" y="152.6">7</text>
<text x="168.2" y="151.6">OSC1</text>
<text x="168.2" y="153.4">OSC2</text>
<text x="177.2" y="153.4">CLKOUT</text>
<text x="184.4" y="152.6">3</text>
<text x="219.8" y="150.9">1</text>
<text x="219.8" y="152.6">2</text>
<text x="219.8" y="154.4">3</text>
<text x="223.2" y="151.6">TXD</text>
<text x="223.2" y="153.4">VSS</text>
<text x="223.2" y="155.2">VDD</text>
<text x="231.9" y="155.2">CANL</text>
<text x="231.9" y="153.4">CANH</text>
<text x="233.5" y="151.6">RS</text>
<text x="237.6" y="154.4">6</text>
<text x="237.6" y="152.6">7</text>
<text x="237.6" y="150.9">8</text>
<text x="164.1" y="158">16</text>
<text x="164.1" y="159.7">13</text>
<text x="164.1" y="161.5">14</text>
<text x="168.2" y="158.7">CS</text>
<text x="168.2" y="160.5">SCK</text>
<text x="178" y="160.5">TXCAN</text>
<text x="178" y="156.9">RXCAN</text>
<text x="184.4" y="159.7">1</text>
<text x="184.4" y="156.2">2</text>
<text x="219.8" y="156.2">4</text>
<text x="223.2" y="156.9">RXD</text>
<text x="231.9" y="156.9">VREF</text>
<text x="237.6" y="156.2">5</text>
<text x="109.9" y="162.3" transform="rotate(-90 109.9 162.3)">9</text>
<text x="164.1" y="163.3">15</text>
<text x="164.1" y="166.8">17</text>
<text x="168.2" y="162.3">SI</text>
<text x="168.2" y="164">SO</text>
<text x="168.2" y="167.6">RESET</text>
<text x="179.5" y="167.6">INT</text>
<text x="184.4" y="166.8">12</text>
<text x="164.9" y="172.2">4</text>
<text x="164.9" y="173.9">5</text>
<text x="168.2" y="172.9">TX0RTS</text>
<text x="178" y="172.9">RX0BF</text>
<text x="184.4" y="172.2">11</text>
<text x="184.4" y="173.9">10</text>
<text x="164.9" y="175.7">6</text>
<text x="168.2" y="174.6">TX1RTS</text>
<text x="168.2" y="176.4">TX2RTS</text>
<text x="178" y="174.6">RX1BF</text>
</g>
</svg>
